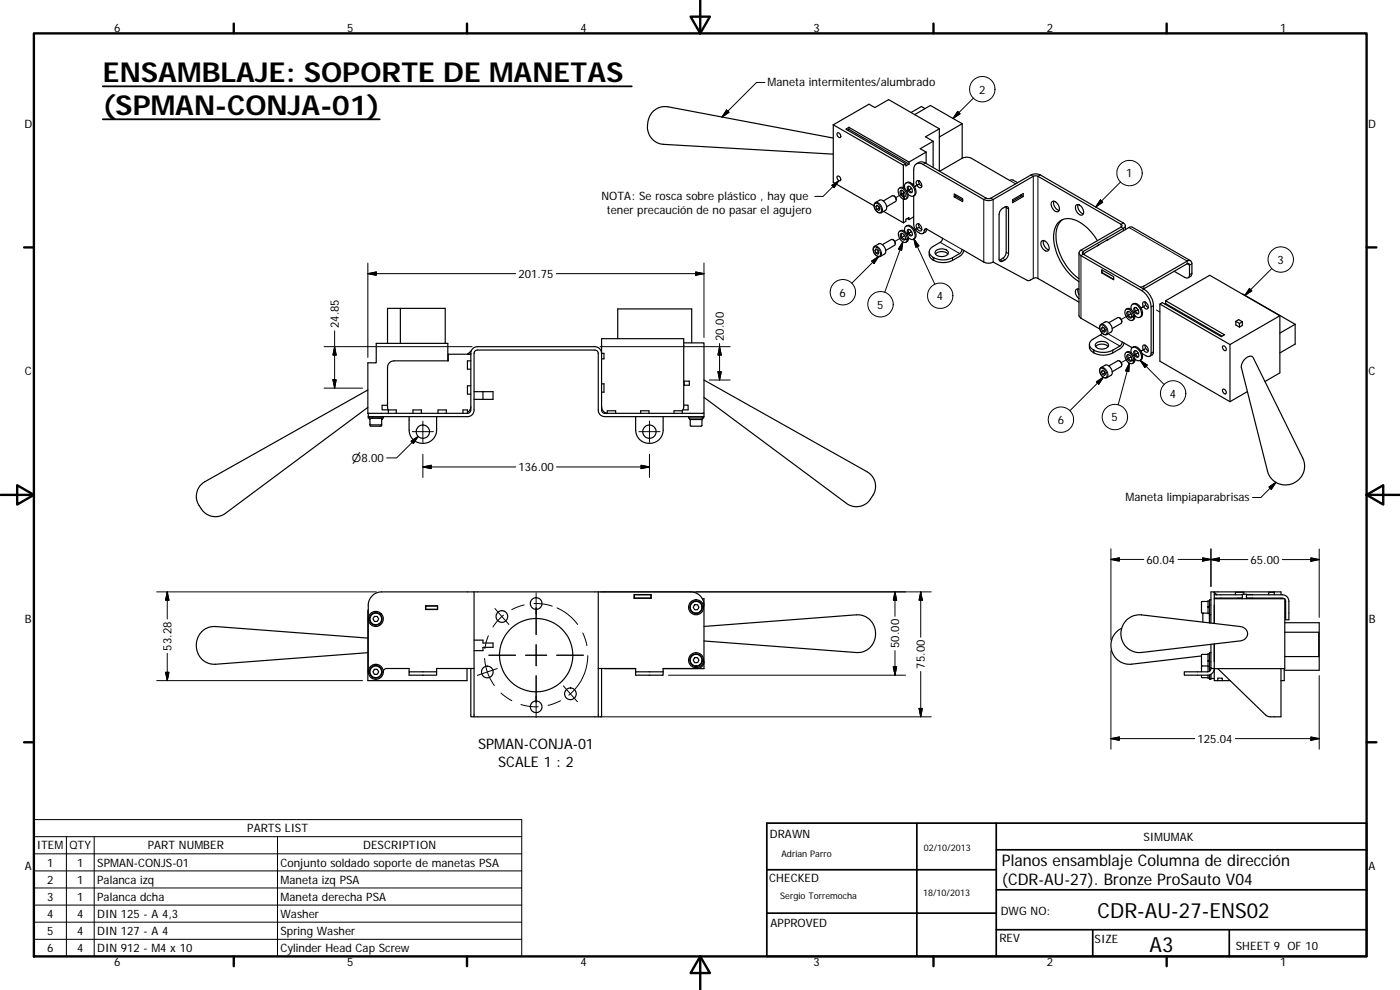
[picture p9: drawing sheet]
<svg xmlns="http://www.w3.org/2000/svg" width="420mm" height="297mm" viewBox="0 0 420 297" stroke-linecap="round" stroke-linejoin="round" font-family="sans-serif">
<g fill="none" stroke="#000" stroke-width=".36">
<path d="M250.1 37.4l10.7-6.1 1.8 1 4.1-2.4 15.2 8.8v12.6M250.1 37.4l21 12.2M250.1 37.4v17.3l12.2 7.1M254.3 39.1l.5-.3 18 10.4M254.8 38.2l-1 .6 18.1 10.4v.6l.9-.6M254.8 38.2l18 10.4M254.8 38.2v.6M274.5 34.4l4.7-2.8 9.6 5.5v10.4M277.6 32.6l-1.1-.6-3.1 1.8M281.9 38.7l-4.1 2.3 2.2 1.4M288.8 37.1l-6.9 4M250.1 41.4l-49.6-9.4a5.6 5.6 0 0 0-6.1 7 5.1 5.1 0 0 0 4.7 4.3l51 2.9"/>
<path d="M251.2 40a.78 .78 0 0 1 1 .3 .78 .78 0 0 1-.2 1 1.08 1.08 0 0 1-.8-1.3zM251.2 53a.79 .79 0 0 1 1 .3 .79 .79 0 0 1-.2 1 1.12 1.12 0 0 1-.8-1.3zM268.3 58.8l.6 .7 .1 .5M269.9 56.5a1.77 1.77 0 0 1 2.5 1.5 1.23 1.23 0 0 1-.5 1.7M270.5 57.1a1.5 1.5 0 0 0 1.1 1.8l-.5 .2M271.1 59.1a1.24 1.24 0 0 1-.6-2 1.28 1.28 0 0 1 .9 2h-.2M271.1 59.1l.3 .7M271.1 49.6v6.7M271.1 57.4v1.3M271.1 59.8v7M271.5 59.8h-.1M271.5 56.6a1.13 1.13 0 0 1 .1-1.3 1.13 1.13 0 0 1 1.3-.4 3 3 0 0 1 1.5 3.8 1.36 1.36 0 0 1-1.9-.4"/>
<path d="M271.5 59l-.3 .1 .3 .7a1.29 1.29 0 0 0 .4-2.1 1.49 1.49 0 0 0-2.2-1 2.54 2.54 0 0 0 1.7 3.1M271.9 49.2l-.8 .4M271.9 54.9a1.99 1.99 0 0 1 2.7 1.5 1.63 1.63 0 0 1-.4 2.4M272.4 56a1.13 1.13 0 0 1 1.2 .5 1.13 1.13 0 0 1-.1 1.3 1.33 1.33 0 0 1-1.1-1.8zM272.7 55.9a1.45 1.45 0 0 0 1 1.8M272.8 48.6v.6M274.1 55.2l.1 .1M274.1 55.2v.3M274.2 58.8v8.5a2.9 2.9 0 0 0 2.7 2.8l.4-.5a.64 .64 0 0 1 .1-.7 .64 .64 0 0 1 .7-.2M274.2 55.7v-4.7a1.73 1.73 0 0 1 .8-1.8 1.73 1.73 0 0 1 2 .2l18.2 10.5a3.1 3.1 0 0 0 2.9 0l12-7 1-.1 25.6 14.7v.3l-.2 .3-12.1 7a.88 .88 0 0 0-.6 .8 .88 .88 0 0 0 .6 .8l18.2 10.5a6.3 6.3 0 0 1 2.9 4.9v13.9a.89 .89 0 0 1-.5 .9 .89 .89 0 0 1-1-.1l-1.3-.8M274.2 55.1l-.1 .1M275 49.1a2.13 2.13 0 0 1 2.7-.2l18.6 10.7 1.1-.1 12-7a3.2 3.2 0 0 1 2.8 0l24.9 14.4a.84 .84 0 0 1 .6 .8 .84 .84 0 0 1-.6 .8l-12 7-.3 .4 18.5 10.9a6.1 6.1 0 0 1 2.8 4.9v14.1l-.2 .6-.9 .5"/>
<path d="M275.2 54.3a1.3 1.3 0 0 1 1.2 .6 1.3 1.3 0 0 1-.1 1.4 1.44 1.44 0 0 1-1.1-2zM275.7 54.2a1.8 1.8 0 0 0 1 1.7M275.7 54.3l.4 .2M277.9 45.6l-5.1 3M277.9 45.6v3.4M280 42.4v7.9M280 42.4l-3.8 2.2 1.7 1M282 51.4l6.7-3.9a3 3 0 0 1 2.8 0l11.5 6.6 .9-.1 1.5 .8M286.8 58.8l-.4 .3 2.5 1.4v-.9l-2.5-1.4v.9M286.8 58.8l2.1 1.3M286.8 58.4v.4M303.9 59.9l3.2-1.8v.9l-3.2 1.8z"/>
<path d="M306.4 58.6l.7 .4M306.4 58.5v.4l-2.5 1.5M262.2 74.1l1.5-.9a2.01 2.01 0 0 1 1.8 3l-1.3 .7a2.04 2.04 0 0 1-2-2.8zM262.6 60.9l1.4-.9a2.04 2.04 0 0 1 1.8 3.1l-1.3 .7a1.98 1.98 0 0 1-1.9-2.9zM262.9 74.7l.6 .4 .3 .8-.3 .4-.6-.4-.3-.7zM263.1 74.8l-.5 .4M263.2 61.6l.6 .4 .3 .7-.3 .5-.6-.4-.3-.8zM263.4 61.7l-.5 .3M263.5 75.1l.1 .4M263.6 75.5l-.7 .4M263.6 75.5l.1 .1M263.7 61.9l.2 .5"/>
<path d="M263.9 62.4l-.7 .4M263.9 62.4l.1 .1M264.8 73.4l2.7-1.5a1.11 1.11 0 0 1 1 .5 1.11 1.11 0 0 1 0 1.2l-2.7 1.6M265.1 60.3l2.7-1.6a1.14 1.14 0 0 1 .9 1.8l-2.6 1.5M265.2 63.4l5.9 3.4M268 71.9a1.21 1.21 0 0 1 .7 1.3M270 69.4a1.8 1.8 0 0 1 2.5 1.5 .67 .67 0 0 1-.2 1M270.6 70a1.4 1.4 0 0 0 1 1.8M271.5 69.4a1.12 1.12 0 0 1 .3-1.5 1.12 1.12 0 0 1 1.6 .3 2.73 2.73 0 0 1 .8 3.5l-.8 .1-.8-.5M271.7 71.7l.6 .4M271.7 71.7a.87 .87 0 0 1-1 .2 .87 .87 0 0 1-.4-.9 .63 .63 0 0 1 .2-1 .63 .63 0 0 1 .9 .5l.3 1.1 .6 .3M271.8 71.6l-.1 .1"/>
<path d="M271.9 67.9a1.99 1.99 0 0 1 2.7 1.4 1.63 1.63 0 0 1-.4 2.5M272.3 65.6l.5 .3M272.3 71.9a2.26 2.26 0 0 0-2.3-2.5 2.26 2.26 0 0 0 1.8 3.3l.5-.6M272.4 68.9a1.14 1.14 0 0 1 1.2 .6 1.14 1.14 0 0 1-.1 1.3 1.34 1.34 0 0 1-1.1-1.9zM272.5 71.6l.1 .1M272.6 71.7l-.3 .4M272.6 71.7l-.1 .6-.6 .4M272.7 68.8a1.45 1.45 0 0 0 1 1.8M272.8 65.9v-.6l-.9 .5v.6l-.8 .4M274.2 65.1l-1.4 .8M275.2 67.2a1.3 1.3 0 0 1 1.2 .7 1.3 1.3 0 0 1-.1 1.4 1.44 1.44 0 0 1-1.1-2.1zM275.7 67.2a1.8 1.8 0 0 0 1 1.7"/>
<path d="M278.1 68.7l-.2 .7-.9 .6M278.1 68.7l4.8 2.8-.4 1-2.5 1.4a1.77 1.77 0 0 0-1.1 1.8 1.77 1.77 0 0 0 1.3 1.6 6.3 6.3 0 0 0 5.7 0l2.3-1.3 .5-1.2 6.5 3.8a3.1 3.1 0 0 0 2.9 0l10.3 5.6 .6-.1 1.5-.7 .9 .1 12.4 7.2M280.7 76.2a2.71 2.71 0 0 1 3.8 0M280.8 75.3a2.58 2.58 0 0 1 3.8 .4 2.11 2.11 0 0 1-3.2 1.1 .94 .94 0 0 1-.6-1.5zM289.3 75.2l-.8 1.4-2.6 1.5a5.5 5.5 0 0 1-6.9-1.2l-.1-1.3M300.7 62.7l.9-.6a.64 .64 0 0 1 .8-.1 .64 .64 0 0 1 .3 .7v13.4a2.62 2.62 0 0 1-2 2.3h-.5l-.4-.7v-13.4l.4-1zM301.9 62l.1 13.7a2.37 2.37 0 0 1-1.1 1.8l-1 .5M312.6 72.3a1.88 1.88 0 0 1 2.3 2 .89 .89 0 0 1-.7 1.1 .89 .89 0 0 1-1.1-.6 2.03 2.03 0 0 1-.5-2.5zM313.1 72.2a2.5 2.5 0 0 0 1.7 2.8M315.7 60.5a2.01 2.01 0 0 1 2.2 2.5 1.01 1.01 0 0 1-1 .5 1.01 1.01 0 0 1-.9-.7 2.01 2.01 0 0 1-.3-2.3zM316.3 60.4a2.4 2.4 0 0 0 1.5 2.7M318.8 65.9a6.5 6.5 0 0 0-1.8 6.2 17.9 17.9 0 0 0 6.8 11.5"/>
<path d="M323 61.5a1.87 1.87 0 0 1 2.2 2 .88 .88 0 0 1-.6 1.1 .88 .88 0 0 1-1.1-.6 2.03 2.03 0 0 1-.5-2.5zM323.5 61.4a2.4 2.4 0 0 0 1.6 2.8M323.8 75.9v18.9l.6 .7 5.7 3.2M329.3 72.2a12.6 12.6 0 0 0-8.4-6.6 4.3 4.3 0 0 0-4.6 4.4 16.9 16.9 0 0 0 7.5 14.5M329.7 73.5l-3.9 2.3-.5 .6M332.2 72.1l6.9-4h.6l17.6 10.1M332.6 71.9l-3.2 1.8M337.7 67.7v1.2M120.2 92.5v10.5M323.5 86.7v.9l.3 .8M323.8 86.8a.87 .87 0 0 0-1 .2 .87 .87 0 0 0 0 1.1l1 1.5M330.2 97.5l1.5-.9a2.05 2.05 0 0 1 1.7 3l-1.2 .8a2 2 0 0 1-2-2.9z"/>
<path d="M330.7 81.8l3.5 2M330.7 81v.8M330.7 81.8l3.5 2.1v-.9l-3.6-2.1v1M330.8 99.9l-.5 .6-2.2 1.2a1.76 1.76 0 0 0-1.1 1.8 1.76 1.76 0 0 0 1.3 1.6 6.3 6.3 0 0 0 5.7 0l2.2-1.4 .6-1.1 3 1.7M330.9 98.1l.6 .4 .3 .8-.3 .4-.6-.3-.4-.8zM331.1 98.3l-.6 .3M331.4 98.5l.1 .5M331.5 99l-.6 .4M331.5 99h.1M332.8 96.8l2.7-1.5a1.16 1.16 0 0 1 1 1.7l-2.7 1.6M335.9 95.4l.6 .5 .1 .7M338 92.8a1.79 1.79 0 0 1 2.5 1.6l.1 .3"/>
<path d="M338.5 93.5a1.46 1.46 0 0 0 1.1 1.8M339.5 92.9a1.12 1.12 0 0 1 .4-1.6 1.12 1.12 0 0 1 1.5 .4 2.68 2.68 0 0 1 .8 3.5l-.7 .1-1-.6M339.7 95l.6 .2M339.7 95a.65 .65 0 0 1-.7 .5 .65 .65 0 0 1-.6-.6 .81 .81 0 0 1 .3-1.4 1.53 1.53 0 0 1 1 1.4l.6 .2M339.8 94.9l-.1 .1M339.9 91.3a1.94 1.94 0 0 1 2.7 1.4 1.66 1.66 0 0 1-.5 2.5M340.3 95.1a2.26 2.26 0 0 0-2.4-2.3 2.28 2.28 0 0 0 1.9 3.3l.5-.9M340.4 92.4a1.14 1.14 0 0 1 1.2 .5 1.14 1.14 0 0 1-.2 1.3 1.34 1.34 0 0 1-1-1.8zM340.5 94.8h.1M340.6 94.7l-.3 .4M340.6 94.8l-.3 .4M340.6 94.8l-.2 .9-.5 .4"/>
<path d="M340.6 92.2a1.41 1.41 0 0 0 1.1 1.8M343.1 90.7a1.3 1.3 0 0 1 1.3 .6 1.3 1.3 0 0 1-.1 1.4 1.47 1.47 0 0 1-1.2-2zM343.6 90.6a1.83 1.83 0 0 0 1 1.7M348.1 91.2v17.2l21 12.1 5.3-3M349.6 91.2l.2-.1 17 9.8M349.8 90.2l13.3-7.6 21 12.1-15 8.7-21-12.2 .7-.4 17.7 10.2 1-.5-17.7-10.3v.9M352.4 81.4l3.2 1.8a.86 .86 0 0 0 1 .1 .86 .86 0 0 0 .4-.9v-2.9l-.4-.4-13.4 7.6M356.6 83.3l.8-.5 .3-.5v-3.2a.87 .87 0 0 0-.4-.9 .87 .87 0 0 0-1 .1l-13 7.6-1.1 .2M370.9 96.4l.9-.5 1 .6M370.9 96.4v1.1l1.1 .6 .8-.5v-1.1M370.9 96.4l1.1 .6M372 97v1.1"/>
<path d="M372.8 96.5l-.8 .5M372.9 88.3l15.8 9M384.1 94.7v17.2l-4.5 2.6M388.7 97.3l-4.6 2.6M388.7 97.3v6l-4.6 2.6M110.4 117l-48.9 27.5a5.3 5.3 0 0 0-1 8.2 5 5 0 0 0 7.1 1.4l42.8-31.9M116.3 103v-10.5h17.3v10.5M134.4 108.3v-5.3h-21.5v5.9h-2.5l.1 15.1M141.3 108.3h-1v2.5h1M141.3 115.8h-1v2.5h1M141.3 106.3h-6.8v2h-16.2a1.97 1.97 0 0 0-2 2v11.7l.3 1M141.4 105.3l-1.1 1"/>
<path d="M142.3 117.5h5.7v2.3h-5.7M144.9 117.5v2.3M180.5 115.2h.8v2.5h-.8M180.5 107.7h.8v-1.7h-.8a2.08 2.08 0 0 0-2-2h-35.2a2.01 2.01 0 0 0-2 2v17l-.4 .8-.6 .2M185.4 101.6v-8.9h22.2v10.2M205.2 102.9h6.1v21.1h-29.8M205.3 114.4h1.6v1.2h-1.6zM211.3 114l48.9 27.5a5.3 5.3 0 0 1 1 8.3 5 5 0 0 1-7.1 1.2l-42.8-31.8M328.8 104a2.71 2.71 0 0 1 3.8 0M329 102.9a2.56 2.56 0 0 1 3.7 .6 2.13 2.13 0 0 1-3.2 1 .92 .92 0 0 1-.7-.6 .92 .92 0 0 1 .2-1zM330.1 110.5l1.6-.9a2.01 2.01 0 0 1 1.7 3l-1.2 .7a2.07 2.07 0 0 1-2.1-2.8zM330.9 111.1l.6 .3 .3 .8-.3 .5-.6-.4-.4-.8z"/>
<path d="M331.1 111.2l-.6 .3M331.4 111.4l.1 .5M331.5 111.9l-.6 .4M331.5 111.9l.1 .1M332.8 109.8l2.7-1.6a1.16 1.16 0 0 1 1 1.8l-2.7 1.5M335.9 108.3l.6 .5 .1 .7M337.4 102.9l-.4 .9-.7 .7-2.3 1.4a5.5 5.5 0 0 1-6.9-1.2l-.1-1.4M338 105.8a1.5 1.5 0 0 1 2.2 .9l.3 .6a.67 .67 0 0 1-.2 1M338.5 106.4a1.46 1.46 0 0 0 1.1 1.8M339.5 105.8a1.11 1.11 0 0 1 .3-1.5 1.11 1.11 0 0 1 1.6 .3 2.63 2.63 0 0 1 .8 3.5l-.6 .1-1-.5M339.7 108.1a1.02 1.02 0 0 1-1.2 0 1.02 1.02 0 0 1-.4-1.1 .66 .66 0 0 1 .8-.6 .66 .66 0 0 1 .6 .7l.2 .9 .6 .3M339.7 108.1l.6 .4"/>
<path d="M339.8 108l-.1 .1M339.9 104.2a1.75 1.75 0 0 1 2.5 1.2 1.83 1.83 0 0 1-.3 2.7M340.3 108.3a2.28 2.28 0 0 0-2.4-2.5 2.28 2.28 0 0 0 1.9 3.3l.5-.6M340.4 105.3a1.13 1.13 0 0 1 1.1 .6 1.13 1.13 0 0 1-.1 1.3 1.33 1.33 0 0 1-1-1.9zM340.5 108l.1 .1M340.6 108.1l-.2 .5-.5 .4M340.6 108.1l-.3 .4M340.6 105.2a1.4 1.4 0 0 0 1.1 1.8M343.1 103.6a1.31 1.31 0 0 1 1.3 .7 1.31 1.31 0 0 1-.1 1.4 1.48 1.48 0 0 1-1.2-2.1zM343.6 103.5a1.78 1.78 0 0 0 1 1.7M367 116.8a.78 .78 0 0 1 .9 .5 .78 .78 0 0 1-.2 .9 1.13 1.13 0 0 1-.7-1.4zM367.1 103.8a.9 .9 0 0 1 .7 1.4 .95 .95 0 0 1-.7-1.4z"/>
<path d="M369.1 103.4v17.1M373.6 107.8a1.64 1.64 0 0 1 2.5-.5l14.9 30.2a5.7 5.7 0 0 1-3.2 7.7 5.7 5.7 0 0 1-7.4-3.8l-7.8-31a3.2 3.2 0 0 1 1-2.6zM110.5 125v.4h4.5v-.4M110.9 125.4l.1 .5M111 125.5h3.5v2.3h-3.4zM111.8 125.4l-.1 .1M113.8 125.4v.1M114.5 127.3l-.2 .2h-3.1l-.2-.2M114.7 125.4l-.2 .5M116.3 121.6h-1.6v1.4h1.8M116.6 123v1M116.6 123h2.3v1"/>
<path d="M123.9 124v-1h2.6v1M131 125v4a4.1 4.1 0 0 1-4.1 4 4.1 4.1 0 0 1-4.1-4v-4M131.5 124v-1h2.5v1M138.9 124v-1h1.4v1M140.3 124h-29.8v1M141.3 122l-.3 1-.7 .7M180.5 122a1.96 1.96 0 0 0 1.8 2v-.7h2.5v.7M181.5 123.7v.3M192.3 124v-.7h2.5v.7M199 125v4a4.1 4.1 0 0 1-4.1 4 4.1 4.1 0 0 1-4.1-4v-4M204.8 123.3h-2.5v.7M204.8 123.3v.7"/>
<path d="M204.8 123.3l.4-1.3v-20.4h-24.7v21.4l.3 .6 .7 .4M205.2 121.6h1.3v1.4h-1.5M206.6 125v.4h4.6v-.4M207 125.4v.5h3.8M210.7 125.9v1.8l-.3 .2-3.1-.1-.2-1.9M210.8 125.9h.1M210.8 125.4v.5M210.8 125.9v-.5v.5M211.3 124v1h-29.8a1.93 1.93 0 0 1-2-2v-17l-.3-.8-.7-.2h-35.2l-.6 .2-.4 .8v17a1.94 1.94 0 0 1-2 2h-29.8M142.3 177.6h-27.8a4 4 0 0 0-4 4v20M142.3 177.6v37.5h-1v-14.5M142.3 177.6h37.2"/>
<path d="M179.5 177.6h27.8a4 4 0 0 1 4 4M179.5 177.6v37.5h1v-14.5M190.3 178.4h5.1v1.1h-5.1zM190.3 179.5h5.1M195.4 178.5v1M195.4 178.5h-5.1l.1 1M210.8 179.6h.5v21h-12.3M363.4 180h-.4v4.4M364.4 179.6h21.2v21h-21.2M364.4 179.6v7.5M364.4 178.5h.8M364.4 177.7l.8 .8"/>
<path d="M364.4 179.6v-2h-1v9.3M364.4 179.5h8.4h-1.4M364.4 177.6h20v.9M365.2 178.5h7.6M372.8 179.6v-1.3h1.3v1.3M373.3 178.3v-.6h-2.5v.8M374.1 178.5h10.7a1.93 1.93 0 0 1 2 2v5.4h-1v-5.4l-.2-.7M374.1 178.4l1.8 .1M375.9 179.5h-1.8h10.7l.6 .1M380.8 178.5v-.8h1.6v.8M384.4 179.5v.1M110.4 191.5l-45.7-3.5a5.7 5.7 0 0 0-5.8 5.6 5.7 5.7 0 0 0 5.8 5.7l45.7-3.5"/>
<path d="M110.5 183.1l-.1 21.1h29.8v-3.6M112.4 185h.8l.5 .7-.5 .8h-.8l-.5-.8zM113.4 187.3l.1 .2M113.5 187.5h.1M113.6 187.2a1.78 1.78 0 0 0 1.1-1.8 1.78 1.78 0 0 0-1.6-1.6 1.9 1.9 0 0 0-2.2 2.1 1.9 1.9 0 0 0 2.6 1.6M127.7 181.8h3.6v1.1h-3.6zM127.7 181.8h3.6v1h-3.6M127.8 181.8v1M142.3 192.1h2.6v.8h3.1v1.3h-3.1v1h-2.6M208.5 197.3h.8l.5 .8-.5 .7h-.8l-.5-.7zM208.5 181.4h.8l.5 .8-.5 .7h-.8l-.5-.7zM210.6 198.4h.2"/>
<path d="M210.7 198.2h.1M210.8 182a1.91 1.91 0 0 0-3.1-1.2 1.91 1.91 0 0 0 .4 3.3 1.91 1.91 0 0 0 2.7-1.9M210.8 182v.2M210.8 198.2v.2M210.8 198.2a1.9 1.9 0 0 0-2.7-1.8 1.9 1.9 0 0 0-.4 3.2 1.9 1.9 0 0 0 3.1-1.2M210.8 182h-.1M210.8 182.2h-.1M211.3 198.6a2 2 0 0 1-2 2h-10.3v1M211.3 188l45.7-3.5a5.7 5.7 0 0 1 5.8 5.6 5.7 5.7 0 0 1-5.8 5.7l-45.7-3.5M336.6 188.5a5.7 5.7 0 0 0-3 6.6 5.7 5.7 0 0 0 6 4.2l21-2.5M338.1 186l2.2-1.3 2-.2 29.9 3.5a2.16 2.16 0 0 1 2.2 2.1 2.16 2.16 0 0 1-2.2 2.2l-29.6 3.5a5.7 5.7 0 0 1-5.7-3.3 5.7 5.7 0 0 1 1.2-6.5zM360.8 199.8h1.8"/>
<path d="M360.8 199.8l-.2 .2v1.6M361.2 184l-.2 .1v2.5M362.6 198.2v.2M362.6 196.3l-2 .1v3.2l.2 .2M362.6 180.5h-1.8l-.2 .2v3.2l2 .1M362.6 200h.4M362.6 182.2v1a.68 .68 0 0 0 .4 1v2.7v-2.5M362.6 198.4v1.6M362.6 200v1.6M362.6 182v.2M363 184.7h.1M363 186.7v.1"/>
<path d="M363 181.9l-.4 .3M363 180.3h-.4v1.7M363 198.2l-.4 .2M363 196.2h-.4v2M363 184.4h.4M363 181.8l-.4 .2M363 198l-.4 .2M363.4 195.8h-.4v4.5M363.4 193.3v7.3h1a2 2 0 0 1-2 2h-7v-1l7.2-.1 .6-.3 .2-.6M364.4 193.2v7.4M385.6 186.8h10.3v14.3h-10.5M385.6 189.7h10.2v7.3h-10.2"/>
<path d="M112.4 200.8h.8l.5 .8-.5 .7h-.8l-.5-.7zM114.5 201.9h.1M114.5 201.7h.2M114.7 201.7a1.9 1.9 0 0 0-2.7-1.8 1.9 1.9 0 0 0-.4 3.2 1.9 1.9 0 0 0 3-1.2M114.7 201.7l-.1 .2M115 201.6l.2-.6 .8-.4h6.8v1M122.8 201.6h8.2v1h-8.2zM142.3 200.6h-11.3v1M142.3 215.1h37.2M179.5 200.6h2M181.5 200.6h9.3v1M181.5 200.6h9.3"/>
<path d="M190.8 201.6h8.2v1h-8.2zM360.6 202.6l.2 .7h1.8M362.6 202.6v.9h.4M363 200.3v1.1M363 200.3h.4M363.4 202.3v1.5h-.4v-1.3M363.4 203.6h1M364.4 200.6v3.6h1.1M365.5 204.2h3.7M365.5 204.2v-.7h1.3v.7M365.5 200.6l14.3 13.9 1.1 .6h1.5h2v-14.5M385.4 200.6v3.6h-1"/>
<circle cx="126.9" cy="129.5" r="2"/>
<circle cx="194.9" cy="129.5" r="2"/>
<circle cx="112.8" cy="185.7" r="1.74"/>
<circle cx="112.8" cy="185.7" r="2.25"/>
<circle cx="150.6" cy="185" r="1.76"/>
<circle cx="160.9" cy="181.1" r="1.75"/>
<circle cx="160.9" cy="196.6" r="11"/>
<circle cx="208.9" cy="198.1" r="2.25"/>
<circle cx="208.9" cy="182.2" r="1.76"/>
<circle cx="208.9" cy="182.2" r="2.25"/>
<circle cx="208.9" cy="198.1" r="1.75"/>
<circle cx="112.8" cy="201.6" r="1.74"/>
<circle cx="112.8" cy="201.6" r="2.25"/>
<circle cx="146.2" cy="201.6" r="1.76"/>
<circle cx="160.9" cy="212.1" r="1.75"/>
<circle cx="171.2" cy="208.2" r="1.75"/>
</g>
<g fill="none" stroke="#000" stroke-width=".3">
<path d="M218.1 33l.7 .7-2.1 1.4zM229.6 24.7h-2.6l-10.3 10.4M287.4 33.4l.7 .7-2.1 1.5zM292.1 29.4l-6.1 6.2M249.6 55.6l2.2-1.4-1.5 2.1zM251.8 54.2l-4.8 4.7h-2.5M271.4 57.8l-.4 .2M271.5 57.8l-2.7 1.5M273.2 56.8l.4-.3-1.5 .9M273.6 56.5l-1.5 .8M275.6 55.3l-1.2 .7M275.7 55.4l-1.3 .6"/>
<path d="M276 55.2l-1.6 .8M277.7 48.9l-.7 .5M296 59.5l-.8 .4v18.7M297.4 59.5l.7 .4v18.7M303 54.1l1.8 1.1M309.4 52.5l.7 .4v30.6M312.2 52.5l-.7 .4v30.6M330.3 60l.6 .7-2.1 1.4zM336.3 54.6l-7.5 7.5M110.4 78.9v28.4M211.3 78.9v22.4M261.6 78.3l2.1-1.4-1.4 2.1z"/>
<path d="M262.3 74.3a1.3 1.3 0 0 1 1.8 1 .96 .96 0 0 1-.5 1.6 1.97 1.97 0 0 1-1.3-2.6zM262.5 73.9a2.03 2.03 0 0 1 1.7 3M262.7 61a1.82 1.82 0 0 1 1.5 2.7 1.8 1.8 0 0 1-1.5-2.7zM262.7 60.8a2.04 2.04 0 0 1 1.8 3M263.7 76.9l-8.1 8.1M271 72.6l-5.5 15.1M271 72.6l-.4 2.5-1-.4zM271.5 70.7l-.4 .2M271.5 70.7l-3 1.7M273.2 69.7l.4-.2-1.4 .8M274.3 71.7l6.3 13.6M274.3 71.7l1.5 2.1-1 .4z"/>
<path d="M275.7 68.3l-1.3 .7 1.3-.7M278.1 68.7l-.7 .4M280 77.2v.8M280.2 77.3v.8M282.2 72.7l5.8 3.4M282.9 71.5l5.8 3.3M285.9 77.3v.8M300.2 78l.7 .4M300.9 77.5l.7 .5M302 62.3l.7 .4M302 75.7l.7 .4M324.4 75.1l.7 .4v.8l-.7 .4v18.8"/>
<path d="M337.1 66.9l-.6 .4v.8l.6 .4v.7M338.8 68.3l17.5 10v.8l.7 .4 .7-.4M100.4 99.3v17.2M110.4 82.1l2.5-.5v1zM154.8 82.1h-44.4M167 82.1h44.3M208.8 81.6l2.5 .5-2.5 .5zM330.4 97.6a1.79 1.79 0 0 1 1.5 2.7 1.79 1.79 0 0 1-1.5-2.7zM330.4 97.3a2.04 2.04 0 0 1 1.8 3.1M339.5 94.1l-3 1.8M339.5 94.1l-.4 .2M341.6 92.9l-1.4 .8 1.4-.8-.4 .3"/>
<path d="M343.3 85.9v.8M343.3 91.9l-.9 .5M343.3 86.8l-.7 .4M343.7 91.7l-1.3 .7M346.1 91.7l-.6 .4M347 93l1.1 .6M357.7 82l-.7 .4M375 86.6l.7 .7-2.1 1.4zM381.7 80.6l-8.1 8.1M97.2 104h44.5M97.2 116.5h11.6M99.9 113.9h1l-.5 2.6z"/>
<path d="M100.4 104l.5 2.5h-1zM180.1 104h39M212.9 114h6.2M215.5 111.5h1l-.5 2.5zM216 103.1v10.9M216 104l.5 2.5h-1zM328.1 105v.8M328.3 105.1v.8M329 114.6l2.2-1.4-1.5 2.1zM330.3 100.5l5.8 3.3M330.4 110.5a1.8 1.8 0 0 1 1.5 2.7 1.79 1.79 0 0 1-1.5-2.7zM330.4 110.3a2.05 2.05 0 0 1 1.8 3"/>
<path d="M331.2 113.2l-10.1 10M332.5 100.1l4.3 2.5M334 105.1v.8M338.9 109l-3.3 12.5M338.9 109l-.1 2.5-1-.2zM339.1 107.3l.4-.2-3 1.7M341.2 106.1l.4-.2-1.4 .8M342.2 108.1l2.1 1.4-.7 .8zM342.2 108.1l7.2 7.3M343.3 104.8l-.9 .5M343.7 104.7l-1.3 .7M346.1 105.6l-.6 .4"/>
<path d="M123.4 132.4l2.1-1.5-1.4 2.2zM123.7 129.5h6.4M125.5 130.9l-6.5 6.5h-3M126.9 136.3v7M126.9 126.3v6.4M191.7 129.5h6.4M192.4 139.6l2.5 .5-2.5 .5zM194.9 136.3v7M194.9 126.3v6.4M126.9 140.1l2.5-.5v1zM154.8 140.1h-27.9M167 140.1h27.9"/>
<path d="M380.8 146.1l2.2-1.4-1.5 2.1zM383 144.7l-4.6 4.6h-2.5M47 177.6h65.9M50.2 177.6v8.1M50.2 177.6l.5 2.5h-1zM160.9 177.9v12.5M180.1 177.6h99.4M268.6 177.6v7.3M268.6 177.6l.5 2.5h-1zM276.3 177.6v13.6M276.3 177.6l.5 2.5h-1zM333.4 167.9l2.5-.5v1z"/>
<path d="M333.4 167.9h9.9M333.4 164.7v27.3M360.9 167.4l2.5 .5-2.5 .5zM363.4 167.9h-9.9M363.4 167.9l2.5-.5v1zM363.4 164.7v11.3M374.5 167.9h-11.1M384.8 167.9h11.1M393.4 167.4l2.5 .5-2.5 .5zM395.9 164.7v20.5M50.2 196v8.2M145.4 197.6a15.8 15.8 0 0 0 3 8.1"/>
<path d="M146.5 190.8l-1 3.8M146.7 196.6h8M148.5 182.6l4.2 4.8M151.1 184.6l-1.7 1.5-1.5 2M157.3 181.5l-3.7 1.4M157.7 196.6h6.4M160.3 181.1l3.1 .2 2.3 .6M160.9 193.4v6.4M167.1 196.6h8M167.2 182.4a15.5 15.5 0 0 1 6.2 5M174.9 189.9l1.2 3.8M176.4 196.7a15.6 15.6 0 0 1-5.2 11.5"/>
<path d="M268.6 195.2v7.4M333.4 195.2v29.6M47 204.2h61.8M49.7 201.7h1l-.5 2.5zM149.3 200.6l-6.1 2M150.4 207.9l3.2 2.3M156.3 211.4l2.8 .6h2.4M160.9 202.8v12.5M168.2 210.2l-3.7 1.4M169.1 205.8l2.1 2.4M171.2 208.2l2.1 2.4M171.2 208.2l-.5 .4"/>
<path d="M180.1 215.1h99.4M200.6 202.6h71.2M268.1 200.1h1l-.5 2.5zM275.8 212.6h1l-.5 2.5zM276.3 201.5v13.6M395.9 202.7v22.1M333.4 221.6h25.2M333.4 221.6l2.5-.5v1zM370.8 221.6h25.1M393.4 221.1l2.5 .5-2.5 .5zM10.2 245.9h146.4v41.1h-146.4zM10.2 251h146.4"/>
<path d="M10.2 256.2h146.4M19.9 251v36M28.3 251v36M83.3 251v36M10.2 261.3h146.4M10.2 266.4h146.4M10.2 271.6h146.4M10.2 276.7h146.4M10.2 281.8h146.4"/>
<circle cx="294.8" cy="26.8" r="3.8"/>
<circle cx="339" cy="51.9" r="3.8"/>
<circle cx="384.4" cy="77.9" r="3.8"/>
<circle cx="252.9" cy="87.7" r="3.8"/>
<circle cx="264.2" cy="91.3" r="3.8"/>
<circle cx="282.2" cy="88.7" r="3.8"/>
<circle cx="352.1" cy="118" r="3.8"/>
<circle cx="318.4" cy="125.9" r="3.8"/>
<circle cx="334.6" cy="125.1" r="3.8"/>
</g>
<g fill="none" stroke="#000" stroke-width=".71">
<path d="M10.2 10h399.9v277h-399.9zM70.2 7.1v2.9M140.2 7.1v2.9M207.3 5h5.8l-2.9 5zM210.2 0v10M280.2 7.1v2.9M350.1 7.1v2.9M7.2 74.2h3M410.1 74.2h3M.2 148.5h10M5.2 145.6l5 2.9-5 2.9zM410.1 148.5l5-2.9v5.8z"/>
<path d="M410.1 148.5h10M7.2 222.7h3M410.1 222.7h3M70.2 287v2.9M140.2 287v2.9M210.2 287l2.9 5h-5.8zM210.2 287v10M280.2 287v2.9M350.1 287v2.9"/>
</g>
<path d="M230.1 247h180v40h-180zM275.2 247v40M299 255h111.1M299 247v40M230.1 274h68.9M230.1 261h68.9M299 279h111.1M299 267h111.1M327.9 279v8M368.9 279v8" fill="none" stroke="#000" stroke-width=".51"/>
<path d="M30.8 25.9h158.8M30.8 35.8h83.2" fill="none" stroke="#000" stroke-width=".53"/>
<g fill="#000" stroke="#000" stroke-width=".3">
<path d="M218.1 33l.7 .7-2.1 1.4zM287.4 33.4l.7 .7-2.1 1.5zM249.6 55.6l2.2-1.4-1.5 2.1zM330.3 60l.6 .7-2.1 1.4zM261.6 78.3l2.1-1.4-1.4 2.1zM271 72.6l-.4 2.5-1-.4zM274.3 71.7l1.5 2.1-1 .4zM110.4 82.1l2.5-.5v1zM208.8 81.6l2.5 .5-2.5 .5zM375 86.6l.7 .7-2.1 1.4zM99.9 113.9h1l-.5 2.6zM100.4 104l.5 2.5h-1z"/>
<path d="M215.5 111.5h1l-.5 2.5zM216 104l.5 2.5h-1zM329 114.6l2.2-1.4-1.5 2.1zM338.9 109l-.1 2.5-1-.2zM342.2 108.1l2.1 1.4-.7 .8zM123.4 132.4l2.1-1.5-1.4 2.2zM126.9 140.1l2.5-.5v1zM192.4 139.6l2.5 .5-2.5 .5zM380.8 146.1l2.2-1.4-1.5 2.1zM333.4 167.9l2.5-.5v1zM360.9 167.4l2.5 .5-2.5 .5zM363.4 167.9l2.5-.5v1z"/>
<path d="M393.4 167.4l2.5 .5-2.5 .5zM50.2 177.6l.5 2.5h-1zM268.6 177.6l.5 2.5h-1zM276.3 177.6l.5 2.5h-1zM49.7 201.7h1l-.5 2.5zM268.1 200.1h1l-.5 2.5zM275.8 212.6h1l-.5 2.5zM333.4 221.6l2.5-.5v1zM393.4 221.1l2.5 .5-2.5 .5z"/>
</g>
<g font-size="8.2">
<text x="30.8" y="24.6">ENSAMBLAJE: SOPORTE DE MANETAS</text>
<text x="30.8" y="34.5">(SPMAN-CONJA-01)</text>
</g>
<g font-size="6.3">
<text x="329.4" y="275.4">CDR-AU-27-ENS02</text>
<text x="345" y="285.6">A3</text>
</g>
<g font-size="4.8">
<text x="300.7" y="259.9">Planos ensamblaje Columna de dirección</text>
<text x="300.7" y="265.6">(CDR-AU-27). Bronze ProSauto V04</text>
</g>
<g font-size="4.4">
<text x="143.5" y="224.8">SPMAN-CONJA-01</text>
<text x="149.5" y="230">SCALE 1 : 2</text>
</g>
<g font-size="3.5">
<text x="34.2" y="9.6">6</text>
<text x="104.2" y="9.6">5</text>
<text x="174.2" y="9.6">4</text>
<text x="244.2" y="9.6">3</text>
<text x="314.2" y="9.6">2</text>
<text x="384.2" y="9.6">1</text>
<text x="230.3" y="25.8">Maneta intermitentes/alumbrado</text>
<text x="293.8" y="28.1">2</text>
<text x="7.3" y="38.4">D</text>
<text x="410.6" y="38.4">D</text>
<text x="338" y="53.2">1</text>
<text x="180.5" y="60">NOTA: Se rosca sobre plástico , hay que</text>
<text x="182.1" y="64.2">tener precaución de no pasar el agujero</text>
<text x="155.6" y="83.4">201.75</text>
<text x="383.4" y="79.2">3</text>
<text x="252" y="89">6</text>
<text x="263.3" y="92.6">5</text>
<text x="281.2" y="90">4</text>
<text x="101.7" y="98.5" transform="rotate(-90 101.7 98.5)">24.85</text>
<text x="217.2" y="102.3" transform="rotate(-90 217.2 102.3)">20.00</text>
<text x="7.4" y="112.6">C</text>
<text x="410.8" y="112.6">C</text>
<text x="351.1" y="119.3">4</text>
<text x="317.4" y="127.2">6</text>
<text x="333.6" y="126.4">5</text>
<text x="155.6" y="141.4">136.00</text>
<text x="337.8" y="150.2">Maneta limpiaparabrisas</text>
<text x="344.1" y="169.1">60.04</text>
<text x="375.3" y="169.1">65.00</text>
<text x="7.5" y="186.9">B</text>
<text x="410.8" y="186.9">B</text>
<text x="51.5" y="195.2" transform="rotate(-90 51.5 195.2)">53.28</text>
<text x="269.8" y="194.4" transform="rotate(-90 269.8 194.4)">50.00</text>
<text x="277.6" y="200.7" transform="rotate(-90 277.6 200.7)">75.00</text>
<text x="359.4" y="222.9">125.04</text>
<text x="74.2" y="249.7">PARTS LIST</text>
<text x="231.1" y="251.4">DRAWN</text>
<text x="11.1" y="254.8">ITEM</text>
<text x="20.8" y="254.9">QTY</text>
<text x="44.4" y="254.8">PART NUMBER</text>
<text x="109" y="254.9">DESCRIPTION</text>
<text x="343.1" y="252.3">SIMUMAK</text>
<text x="7.4" y="261.1">A</text>
<text x="14.1" y="260">1</text>
<text x="23.1" y="260">1</text>
<text x="29.2" y="260">SPMAN-CONJS-01</text>
<text x="84.2" y="260.1">Conjunto soldado soporte de manetas PSA</text>
<text x="410.8" y="261.1">A</text>
<text x="14.1" y="265.2">2</text>
<text x="23.1" y="265.1">1</text>
<text x="29.2" y="265.2">Palanca izq</text>
<text x="84.2" y="265.1">Maneta izq PSA</text>
<text x="230.9" y="264.6">CHECKED</text>
<text x="14.1" y="270.3">3</text>
<text x="14.1" y="275.4">4</text>
<text x="23.1" y="270.3">1</text>
<text x="23.1" y="275.4">4</text>
<text x="29.2" y="270.3">Palanca dcha</text>
<text x="29.2" y="275.4">DIN 125 - A 4,3</text>
<text x="84.2" y="270.3">Maneta derecha PSA</text>
<text x="84.2" y="275.4">Washer</text>
<text x="300.3" y="274.5">DWG NO:</text>
<text x="14.1" y="280.5">5</text>
<text x="23.1" y="280.5">4</text>
<text x="29.2" y="280.6">DIN 127 - A 4</text>
<text x="84.2" y="280.6">Spring Washer</text>
<text x="231.3" y="278.2">APPROVED</text>
<text x="14.1" y="285.7">6</text>
<text x="23.1" y="285.7">4</text>
<text x="29.2" y="285.7">DIN 912 - M4 x 10</text>
<text x="84.2" y="285.7">Cylinder Head Cap Screw</text>
<text x="299.9" y="282.6">REV</text>
<text x="328.5" y="283">SIZE</text>
<text x="370.9" y="285.1">SHEET 9 OF 10</text>
<text x="34.2" y="289.9">6</text>
<text x="104.2" y="289.9">5</text>
<text x="174.2" y="289.9">4</text>
<text x="244.2" y="289.9">3</text>
<text x="314.2" y="289.9">2</text>
<text x="384.2" y="289.9">1</text>
</g>
<text font-size="3.3" x="105.6" y="138.6">⌀8.00</text>
<g font-size="2.7">
<text x="234.5" y="257.1">Adrian Parro</text>
<text x="277.3" y="255.2">02/10/2013</text>
<text x="234.2" y="269.7">Sergio Torremocha</text>
<text x="277" y="268.7">18/10/2013</text>
</g>
</svg>
